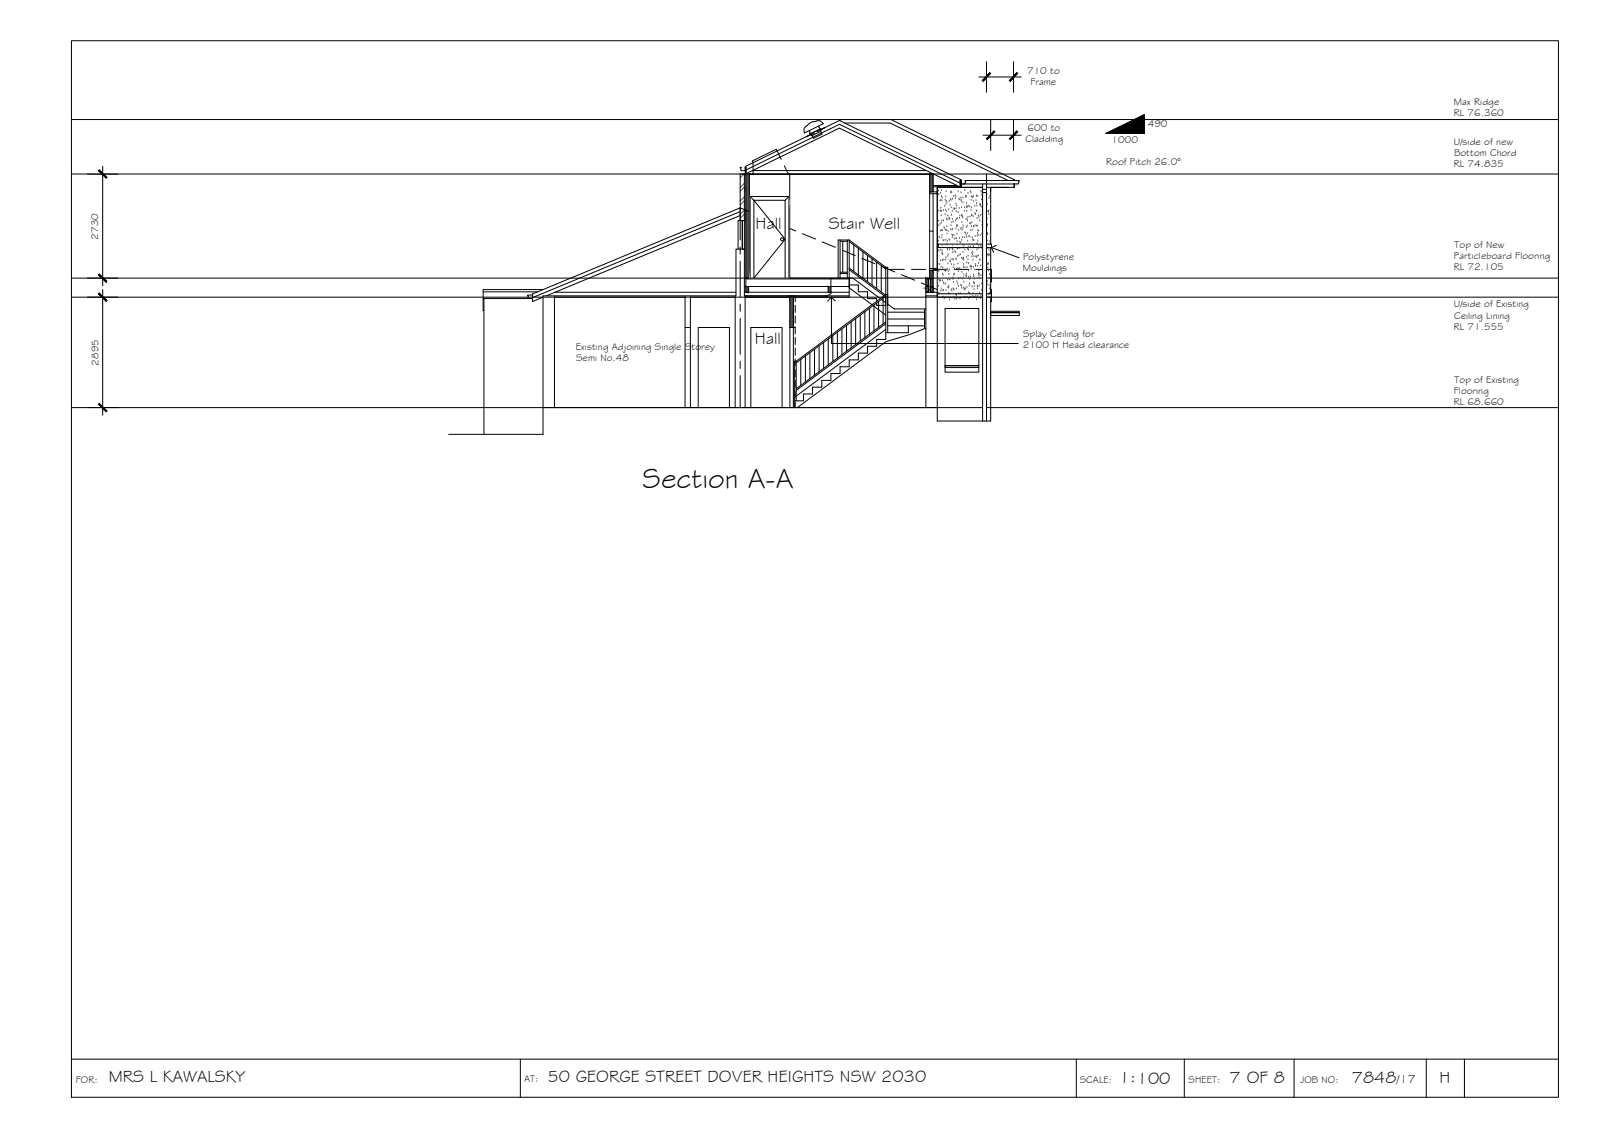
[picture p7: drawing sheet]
<svg xmlns="http://www.w3.org/2000/svg" width="420mm" height="297mm" viewBox="0 0 420 297" stroke-linecap="round" stroke-linejoin="round" font-family="sans-serif">
<!-- layer: HATCH -->
<g fill="#545454" stroke="#545454" stroke-width=".26">
<path d="M243.8 45.6h.9z"/>
<path d="M243.8 45.6l.9 4.7v-4.7zM243.8 45.6l.9 4.7h-.9z"/>
<path d="M242.8 73.1l.7 2.3v-2.3zM242.8 73.1l.7 2.3h-.7zM242.8 75.4l.7 .3v-.3zM242.8 75.4l.7 .3h-.7z"/>
<path d="M244 73.1l.7 2.8v-2.8zM244 73.1l.7 2.8h-.7z"/>
<path d="M242.8 75.7l.7 .2v-.2zM242.8 75.7l.7 .2h-.7z"/>
<path d="M244 75.9h.7zM244 75.9h.7zM244 75.9l.7 .3v-.3zM244 75.9l.7 .3h-.7z"/>
<path d="M244 76.2l.7 .4v-.4zM244 76.2l.7 .4h-.7z"/>
<path d="M242.8 75.9l.7 .7v-.7zM242.8 75.9l.7 .7h-.7z"/>
<path d="M195.6 45.6l.9 3.6v-3.6zM195.6 45.6l.9 3.6h-.9z"/>
<path d="M195.6 49.2l.9 5.9v-5.9zM195.6 49.2l.9 5.9h-.9zM195.6 55.1l.9 .4v-.4zM195.6 55.1l.9 .4h-.9z"/>
<path d="M195.6 55.5l.9 17.4v-17.4zM195.6 55.5l.9 17.4h-.9z"/>
<path d="M207.2 77.6l.9 .3v-.3zM207.2 77.6l.9 .3h-.9z"/>
<path d="M207.2 77.9l.9 8v-8zM207.2 77.9l.9 8h-.9z"/>
<path d="M243.8 70.9l.9 .5v-.5zM243.8 70.9l.9 .5h-.9z"/>
<path d="M243.8 71.4l.9 1.5v-1.5zM243.8 71.4l.9 1.5h-.9z"/>
<path d="M217.2 75.1l.7 1.5v-1.5zM217.2 75.1l.7 1.5h-.7z"/>
<path d="M195.6 75.1l.7 1.5v-1.5zM195.6 75.1l.7 1.5h-.7z"/>
<path d="M251.8 47.3l.2 1.8v-1.8zM251.8 47.3l.2 1.8h-.2z"/>
<path d="M195.5 43.9l.1 1.7v-1.7zM195.5 43.9l.1 1.7h-.1z"/>
</g>
<!-- layer: BORDER -->
<path d="M18.7 10.7h390v277h-390zM18.7 277.7h390M136.5 277.7v10M282.3 277.7v10M310.6 277.7v10M339.4 277.7v10M374.1 277.7v10M384.1 277.7v10" fill="none" stroke="#000" stroke-width=".26"/>
<!-- layer: HATCH -->
<g fill="none" stroke="#545454" stroke-width=".26">
<path d="M195.1 45.6l-1 1M195.2 49.1l-1.1 1.1M195.2 48.1l-1.1 1.1M195.2 51.6l-1.1 1.1M195.2 55.2l-1.1 1.1M195.2 52.6l-1.1 1.1M195.2 56.1l-1.1 1.1M195.6 45.6h.9M246 50.9h.1M246.1 55.3h.1M246.1 50.1h.1M246.2 57.9h.1"/>
<path d="M246.2 51.1h.1M246.2 59.2h.1M246.5 52.7h.1M246.6 58.8h.1M246.6 50.7h.1M246.6 55.4h.1M246.7 52.6h.1M246.8 54.6h.1M246.8 55.3h.1M246.8 56.5h.1M246.9 58.5h.1M246.9 51.5h.1"/>
<path d="M247 50h.1M247 55.5h.1M247 57.8h.1M247.1 52.6h.1M247.1 51.9h.1M247.4 57.9h.1M247.5 55.2h.1M247.6 59.7h.1M247.8 54.1h.1M247.8 59.9h.1M247.9 56.3h.1M247.9 52.5h.1"/>
<path d="M248 55.1h.1M248.1 51.6h.1M248.1 53.5h.1M248.1 52.8h.1M248.1 50.3h.1M248.2 55.5h.1M248.2 57.4h.1M248.3 53h.1M248.3 59.4h.1M248.4 57.7h.1M248.6 56.6h.1M248.8 55h.1"/>
<path d="M248.9 57.2h.1M248.9 57.6h.1M248.9 52.8h.1M249.1 57.4h.1M249.2 53.8h.1M249.3 52.3h.1M249.4 50.6h.1M249.4 59.2h.1M249.4 50.3h.1M249.4 52.5h.1M249.5 54.5h.1M249.6 56.4h.1"/>
<path d="M249.6 50.5h.1M249.6 58.4h.1M249.8 57.5h.1M249.8 55.4h.1M249.8 52.2h.1M250 58.2h.1M250.1 51.5h.1M250.2 54.7h.1M250.2 54.8h.1M250.4 54.9h.1M250.5 51.3h.1M250.6 57.9h.1"/>
<path d="M250.6 52.1h.1M250.7 51.6h.1M250.7 53.5h.1M250.7 54.7h.1M250.8 55.5h.1M250.9 57.5h.1M250.9 59.4h.1M250.9 54.1h.1M251 59.1h.1M251.1 57.3h.1M251.1 59.3h.1M251.3 55.7h.1"/>
<path d="M251.3 50.3h.1M251.5 52.2h.1M251.6 54.6h.1M251.7 57.2h.1M251.7 52.4h.1M251.7 56.6h.1M252 51.9h.1M252 50.5h.1M252.1 59.8h.1M252.1 52.5h.1M252.1 52.8h.1M252.2 54.5h.1"/>
<path d="M252.2 56.4h.1M252.3 56.6h.1M252.3 58.3h.1M252.5 56.8h.1M252.5 57.1h.1M252.5 51.9h.1M252.6 59.2h.1M252.6 53.2h.1M252.6 59.7h.1M252.9 54.4h.1M252.9 55.4h.1M253 49.9h.1"/>
<path d="M253.3 51.5h.1M253.4 57.6h.1M253.4 51.7h.1M253.4 51.5h.1M253.4 59.6h.1M253.5 53.4h.1M253.5 54.4h.1M253.5 55.4h.1M253.6 54.1h.1M253.6 57.4h.1M253.7 59.3h.1M253.8 57.9h.1"/>
<path d="M253.8 54.3h.1M253.9 57h.1M253.9 50.7h.1M254.1 54.1h.1M254.3 54.3h.1M254.4 58.5h.1M254.4 56.9h.1M254.5 50.3h.1M254.6 58.7h.1M254.6 50.5h.1M254.7 55.1h.1M254.7 52.5h.1"/>
<path d="M254.7 51.6h.1M254.8 54.5h.1M254.8 59.5h.1M254.8 56.4h.1M254.9 58.4h.1M254.9 51.6h.1M254.9 56.6h.1M255.1 51.8h.1M255.2 56.8h.1M255.3 51.5h.1M255.3 52.8h.1M255.3 59.4h.1"/>
<path d="M255.4 59.5h.1M255.7 54.1h.1M255.7 56h.1M255.7 59.2h.1M255.8 56.2h.1M256 52.6h.1M256.1 51.4h.1M256.1 55.4h.1M256.1 53.4h.1M256.2 59.3h.1M256.2 55.4h.1M256.2 54h.1"/>
<path d="M256.3 57.3h.1M256.3 59.3h.1M256.4 51.5h.1M256.6 56.6h.1M256.7 57h.1M256.9 57.9h.1M257 53.6h.1M257 53.9h.1M257.1 56.5h.1M257.2 53.7h.1M257.2 54.1h.1M257.3 50.1h.1"/>
<path d="M257.4 50.4h.1M257.4 52.4h.1M257.5 51.2h.1M257.5 54.3h.1M257.6 56.3h.1M257.6 59.1h.1M257.6 58.3h.1M257.6 50.3h.1M258.7 53.4h.1M258.8 55.4h.1M258.8 51h.1M258.8 58.9h.1"/>
<path d="M258.9 57.3h.1M258.9 59.2h.1M258.9 59.3h.1M258.9 58.9h.1M258.9 53.7h.1M259.1 55.5h.1M259.3 55.6h.1M259.3 55.3h.1M259.3 56.2h.1M259.4 52h.1M259.6 51.5h.1M259.8 53.5h.1"/>
<path d="M245.8 73.8h.1M245.9 65.3h.1M245.9 63h.1M245.9 67.3h.1M245.9 69.3h.1M246 69.2h.1M246 73.2h.1M246 65.7h.1M246 71.2h.1M246.1 73.1h.1M246.2 75.1h.1M246.2 63.2h.1"/>
<path d="M246.2 77.1h.1M246.2 71.1h.1M246.3 62.2h.1M246.3 77h.1M246.3 65.8h.1M246.4 73.7h.1M246.4 69.4h.1M246.5 62.4h.1M246.5 73.5h.1M246.6 60.5h.1M246.7 68.4h.1M246.7 73.7h.1"/>
<path d="M246.7 65.6h.1M246.8 76.3h.1M246.8 70.1h.1M246.9 75.7h.1M247 60.4h.1M247 62.4h.1M247 66.6h.1M247.1 61.7h.1M247.1 64.4h.1M247.1 65.7h.1M247.1 66.3h.1M247.1 60.5h.1"/>
<path d="M247.2 71.9h.1M247.2 73.6h.1M247.2 68.3h.1M247.2 66.8h.1M247.3 70.2h.1M247.3 77.9h.1M247.3 76.2h.1M247.3 72.2h.1M247.3 63.2h.1M247.4 74.2h.1M247.5 76.1h.1M247.5 78.1h.1"/>
<path d="M247.6 63h.1M247.6 68.1h.1M247.6 74.5h.1M247.6 70.9h.1M247.7 78.3h.1M247.8 71h.1M247.9 64.3h.1M248 60.4h.1M248 74.5h.1M248 71.2h.1M248 68.2h.1M248.1 63h.1"/>
<path d="M248.1 67.6h.1M248.1 76.1h.1M248.2 70.9h.1M248.2 60.5h.1M248.4 64.1h.1M248.4 61.4h.1M248.4 70.6h.1M248.4 63.3h.1M248.5 65.5h.1M248.5 65.3h.1M248.5 64.3h.1M248.6 67.2h.1"/>
<path d="M248.6 73.4h.1M248.6 75.4h.1M248.6 69.2h.1M248.7 60.7h.1M248.7 71.2h.1M248.7 66.8h.1M248.8 73.1h.1M248.8 75.6h.1M248.8 77h.1M248.8 75h.1M248.9 72h.1M248.9 77h.1"/>
<path d="M248.9 62.9h.1M249 70.8h.1M249 65.5h.1M249.1 78.6h.1M249.1 63h.1M249.1 73.4h.1M249.1 68.5h.1M249.2 73.2h.1M249.3 68.7h.1M249.4 60.2h.1M249.4 68.1h.1M249.4 65.1h.1"/>
<path d="M249.5 75.9h.1M249.5 69.4h.1M249.6 76.4h.1M249.7 61.6h.1M249.7 60.4h.1M249.8 62.3h.1M249.8 64.3h.1M249.8 65.4h.1M249.8 61.8h.1M249.9 66.2h.1M249.9 60.1h.1M249.9 65.5h.1"/>
<path d="M249.9 72.9h.1M249.9 73.3h.1M249.9 68.2h.1M249.9 68h.1M250 70.1h.1M250 75.7h.1M250 75.9h.1M250.1 72.1h.1M250.1 73.1h.1M250.1 74.1h.1M250.2 76h.1M250.2 69.5h.1"/>
<path d="M250.2 61.7h.1M250.3 78h.1M250.3 62.7h.1M250.3 71.9h.1M250.4 70.6h.1M250.4 78.4h.1M250.4 66h.1M250.6 66.2h.1M250.7 77.3h.1M250.7 60h.1M250.7 68.1h.1M250.7 62.6h.1"/>
<path d="M250.8 67.9h.1M250.8 62.6h.1M250.8 78.3h.1M250.9 75.7h.1M250.9 77.5h.1M250.9 70.5h.1M251 78.4h.1M251 73.9h.1M251 61.4h.1M251 63.3h.1M251 64.3h.1M251.1 65.3h.1"/>
<path d="M251.2 67.2h.1M251.2 74.5h.1M251.2 65.2h.1M251.2 70.4h.1M251.2 69.2h.1M251.3 71.2h.1M251.3 73.1h.1M251.4 73.1h.1M251.4 70.6h.1M251.4 75.1h.1M251.4 60.5h.1M251.5 77h.1"/>
<path d="M251.5 67h.1M251.5 70.6h.1M251.6 62.5h.1M251.7 70.4h.1M251.7 65.1h.1M251.7 63.5h.1M251.7 78.3h.1M251.8 78.3h.1M251.8 73h.1M251.9 66.8h.1M251.9 63.7h.1M252 77h.1"/>
<path d="M252 74.8h.1M252 60.1h.1M252.2 67.7h.1M252.2 75h.1M252.2 75.6h.1M252.2 63h.1M252.3 71.4h.1M252.4 60.3h.1M252.4 73.2h.1M252.4 62.3h.1M252.5 64.2h.1M252.5 67.9h.1"/>
<path d="M252.5 66.2h.1M252.6 65h.1M252.6 68.1h.1M252.7 72.9h.1M252.7 70.1h.1M252.7 67.6h.1M252.7 69.4h.1M252.7 68.1h.1M252.7 72.1h.1M252.8 75.5h.1M252.8 74h.1M252.8 64.5h.1"/>
<path d="M252.9 76h.1M252.9 77.9h.1M253 62.3h.1M253.1 65.5h.1M253.1 61h.1M253.1 75.8h.1M253.1 70.2h.1M253.2 78.1h.1M253.2 75.7h.1M253.2 61.2h.1M253.3 72.3h.1M253.4 61.7h.1"/>
<path d="M253.5 72.5h.1M253.5 71.9h.1M253.5 67.5h.1M253.5 62.2h.1M253.6 75.4h.1M253.6 68.9h.1M253.6 70.1h.1M253.7 78h.1M253.7 61.3h.1M253.8 63.2h.1M253.8 65.4h.1M253.9 65.2h.1"/>
<path d="M253.9 68.1h.1M253.9 67.1h.1M254 64.8h.1M254 69.1h.1M254 78.3h.1M254 65.6h.1M254 72.7h.1M254 71h.1M254 76.7h.1M254.1 73h.1M254.1 62h.1M254.2 75h.1"/>
<path d="M254.2 64.3h.1M254.2 76.9h.1M254.3 74.4h.1M254.4 62.1h.1M254.4 73.3h.1M254.5 70h.1M254.5 64.8h.1M254.5 77.9h.1M254.6 72.6h.1M254.6 60.4h.1M254.6 69.8h.1M254.7 70.6h.1"/>
<path d="M254.8 70h.1M254.9 67.3h.1M254.9 66.4h.1M255 60.3h.1M255 75.2h.1M255 62.3h.1M255 66.8h.1M255.1 64.3h.1M255.1 62.9h.1M255.1 77.7h.1M255.2 66.2h.1M255.2 77h.1"/>
<path d="M255.2 68.2h.1M255.3 70.1h.1M255.3 63.1h.1M255.3 64.7h.1M255.3 72.1h.1M255.4 74.2h.1M255.4 72.5h.1M255.4 74h.1M255.4 63h.1M255.4 67.3h.1M255.5 76h.1M255.5 75.2h.1"/>
<path d="M255.5 77.9h.1M255.5 73.2h.1M255.6 74.4h.1M255.7 70.8h.1M255.8 62h.1M255.8 69.8h.1M255.8 69.4h.1M255.9 77.7h.1M255.9 67.3h.1M256.1 67.5h.1M256.1 78.6h.1M256.2 63.9h.1"/>
<path d="M256.2 65.5h.1M256.3 67.2h.1M256.3 61.9h.1M256.3 75h.1M256.3 75.7h.1M256.4 69.8h.1M256.4 61.2h.1M256.4 63.2h.1M256.4 77.7h.1M256.4 60.4h.1M256.4 75.2h.1M256.5 65.1h.1"/>
<path d="M256.5 61.7h.1M256.6 67.1h.1M256.6 60.6h.1M256.7 69.1h.1M256.7 71.9h.1M256.7 71.7h.1M256.7 64.5h.1M256.7 71h.1M256.8 72.3h.1M256.8 73h.1M256.8 74.9h.1M256.9 71.9h.1"/>
<path d="M256.9 76.9h.1M257 68.3h.1M257 68.1h.1M257.1 61.8h.1M257.2 78.3h.1M257.2 69.7h.1M257.2 64.4h.1M257.2 64.8h.1M257.3 77.5h.1M257.3 72.3h.1M257.4 64.3h.1M257.4 65h.1"/>
<path d="M257.5 76.1h.1M257.5 74.4h.1M257.5 61.4h.1M257.6 67h.1M257.6 76.3h.1M257.7 60.2h.1M257.7 74.9h.1M258.8 73.6h.1M258.9 73.8h.1M259 61.2h.1M259 66.8h.1M259 61.5h.1"/>
<path d="M259 69.3h.1M259 63.2h.1M259.1 74.7h.1M259.1 70.2h.1M259.1 69.4h.1M259.1 65.2h.1M259.2 67.1h.1M259.2 77.3h.1M259.2 69.1h.1M259.3 71h.1M259.3 66.8h.1M259.4 73h.1"/>
<path d="M259.4 65.5h.1M259.4 74.9h.1M259.4 64.1h.1M259.5 76.9h.1M259.5 66.9h.1M259.5 72h.1M259.5 75.7h.1M259.5 78h.1M259.6 63.3h.1M259.7 61.7h.1M259.7 78.2h.1M260 64h.1"/>
</g>
<!-- layer: CEILING-FLOOR LINES -->
<path d="M18.7 31.3h390M18.7 45.6h390M18.7 77.9h390M18.7 72.9h390M18.7 106.9h390" fill="none" stroke="#000" stroke-width=".26"/>
<!-- layer: DIMENSION -->
<path d="M258.7 16.2v8M265.8 16.2v8M256.7 20.2h11.1M257.8 35.4h10M259.8 31.4v8M265.8 31.4v8M22.9 45.6h8M26.9 43.6v31.3M22.9 77.9h8M22.9 72.9h8M26.9 75.9v33M22.9 106.9h8" fill="none" stroke="#000" stroke-width=".26"/>
<!-- layer: 0 -->
<g fill="#000" stroke="#000" stroke-width=".26">
<path d="M259.6 19.1l-1.8 2.2 2-2zM259.6 19.1l-1.8 2.2-.2-.2z"/>
<path d="M260.7 34.3l-1.8 2.3 2-2zM260.7 34.3l-1.8 2.3-.2-.2z"/>
<path d="M266.7 34.3l-2 2.1 .2 .2zM266.7 34.3l.2 .3-2 2z"/>
<path d="M266.7 19.1l-2 2 .2 .2zM266.7 19.1l.2 .2-2 2z"/>
<path d="M25.8 44.7l2 2 .2-.2zM26 44.5l2 2-2.2-1.8z"/>
<path d="M26 71.8l-.2 .2 2.2 1.8zM25.8 72l2.2 1.8-.2 .2z"/>
<path d="M25.8 77l2 2 .2-.2zM26 76.8l2 2-2.2-1.8z"/>
<path d="M26 105.8l-.2 .2 2.2 1.8zM25.8 106l2.2 1.8-.2 .2z"/>
</g>
<!-- layer: EXISTING -->
<g fill="none" stroke="#000" stroke-width=".26">
<path d="M194.1 55.5l-54.4 22.5M194.1 56.5l-50.8 21.1M198.3 56.2l-4.2-1.7-54.4 22.6v2v-2M200.1 57l3.4 1.4M205.2 59.1l3.5 1.5M126.7 76.5h14.3M126.7 78.3h13M126.9 78.3v35.6M138.5 78l.2 .2M139.7 77.4h-1.3l.1 .7M142.4 77.9l-2.7 1.2v-.8h-1M142.4 75.9h-15.7v5.5h.2"/>
<path d="M145.4 77.6v29.3M145.4 77.9h34.3M145.5 76.6h47.5M179.7 77.6v29.3M181.1 77.9h11.7M181.1 77.6v29.3M192.8 77.6v29.3M193.6 65.3v-7.5h1.1v7.5M195.2 76.6h27.5M195.4 77.6v29.3M195.4 77.9h11.8M208.6 77.9h14.1"/>
<path d="M208.6 77.6v1.5M210.4 61.3l3.5 1.4M215.6 63.4l3.5 1.4M220.8 65.6l3.5 1.4M222.7 77.6h-27.5v-12.3h-2.2v12.3h-50.6v36.3M226 67.7l3.5 1.4M231.2 69.9l3.5 1.4M233.1 70.6h4.1M236.4 72l3.5 1.5M239 70.6h3.8M241.6 74.2l4.2 1.7M242.8 76.6h3v33.8h14v-32.5"/>
<path d="M244.7 70.6h3.7M245.8 77.6h-3v29.3M250.3 70.6h3.7M255.9 70.6h4.1v3.3M260 75.8v3.4M179.7 85.9h1.4M207.2 85.9h1.4M208.6 80v1.9M208.6 82.8v1.9M208.6 85.7v1.8M208.6 88.5v1.8M208.6 91.3v1.8"/>
<path d="M208.6 94.1v1.9M208.6 96.9v1.9M208.6 99.7v1.9M247.9 80.9h8.8v15h-8.8zM247.9 96.3h.1M247.9 95.9h8.8v1.7h-8.8zM247.9 96.4h8.8M142.4 106.9h103.4M183.1 106.9v-21h8.2v21M196.9 106.9v-21h8.2v21M208.6 102.5v1.9M208.6 105.3v1.6"/>
</g>
<!-- layer: STAIRS -->
<g fill="none" stroke="#000" stroke-width=".26">
<path d="M220.3 71.7h1.9M220.3 71.4h1.9M220.3 62.9v10M220.3 63.3h1.9M221 63.3v8.1M222.2 62.9h-2.4v10M222.7 62.9h-.5v10M222.7 74.7h2.4v1.8h2.4v1.8h2.4v.7M222.7 62.9v12.6l6 4.4M222.7 72.9h1l7.2 5.4M222.7 70.7l9.2 6.8M222.7 70.3l9.5 7"/>
<path d="M222.7 62.9l9.6 7.2M222.7 63.3l9.6 7.2M223.9 64.3v6.9M225.1 65.1v7M226.3 66v6.9M227.5 66.9v6.9M228.7 67.8v7M229.2 80v6.7M229.9 79.4v.7h2.4M229.9 68.7v6.9M230.4 79.1v6.7M231.1 69.6v6.9"/>
<path d="M231.2 78.5l1.1 .9M231.6 78.2v6.8M232.2 77.8l.1 .1M232.3 70.1v18.9h-2.4v1.8h-2.4v1.8h-2.4v1.8h-2.4v1.8h-2.4v1.7h-2.4v1.8h-2.4v1.8h-2.4v1.8h-2.4v1.8h-2.4M232.3 70.1h.5v17.1M232.3 77.7l-23.5 17.4M232.8 79.7l1.7 1.3h8.3M232.8 77.2h-.5l-23.5 17.5M208.8 94.7h-.5v12.2M208.8 94.7v10.4M210 94.2v6.8M211.2 93.4v6.7"/>
<path d="M212.4 92.5v6.7M213.6 91.6v6.8M214.8 90.7v6.7M216 89.8v6.8M217.2 88.9v6.8M218.4 88v6.8M219.6 87.1v6.8M220.8 86.2v6.8M222 85.3v6.8M223.2 84.4v6.8M224.4 83.5v6.8M225.6 82.6v6.8"/>
<path d="M226.8 81.7v6.8M228 80.8v6.8M229 80.1l3.3 2.5M232.3 86.4l-23.5 17.5M232.3 84.9l-23.5 17.5M232.3 84.4l-23.5 17.5M232.8 85.4h9.7M232.8 83.6h9.7M232.8 81.8h9.7M238.2 85.4v1.8h-5.9M242.5 81v5.2M242.8 86l-4.6 1.8-5.9 1.8-23.2 17.3"/>
</g>
<!-- layer: BOUNDARY -->
<path d="M194.1 54.5v8.4M194.1 64.7v1.9M194.1 68.5v9.4M194.1 79.7v1.9M194.1 83.5v9.4M194.1 94.8v1.8M194.1 98.5v8.4" fill="none" stroke="#000" stroke-width=".26"/>
<!-- layer: GRDLEV -->
<path d="M117.7 113.9h24.7" fill="none" stroke="#000" stroke-width=".26"/>
<!-- layer: INSULCLAD -->
<path d="M245.8 49v28.9M245.8 64h.2v.9h-.2" fill="none" stroke="#000" stroke-width=".26"/>
<!-- layer: NEWWORK -->
<g fill="none" stroke="#000" stroke-width=".26">
<path d="M203.8 39.6l1.1 2.2M212.2 34.2l.2 .4M213.6 34.9l-1 .5 .4 .2M214.7 33.1l.6 .9M215.2 34.5l.4 .7-2.3 1.1-.3-.7M215.2 34.5l-2.2 1.1M215.2 33.8l-2.7 1.3M215.3 34l.1 .1M215.3 34l1.1-.6-1.1 .6-.1-.2-2.7 1.3v.2l-1 .5 1-.5-.1-.7M215.4 34.1l-1 .4M215.4 34.1l-.2 .4M215.7 32.3a1.35 1.35 0 0 0-2-.4 2.57 2.57 0 0 0-2.1 1.1 1.42 1.42 0 0 0-.6 1.9l4.9-2.5-.1-.1"/>
<path d="M220.2 31.6l31.8 15.5M221.5 32.3h12l30.9 15M194.4 43.9h-.3l.3 .8h1.1v-.8h.1v1.7h-.1v-2l25.2-12.3h13l32.3 15.8M195.2 45.6v19.7h-.5v-7.5M195.6 44.6l24.6-12 31.6 15.4M195.6 45.6l24.6-12 31.6 15.4h-6M195.6 43.9v32.7h.7v-1.5M196.5 45.6v27.3M196.5 45.7h47.3M196.7 51.5l1 1M197.4 44.7h45.6M197.5 42.6v3.1"/>
<path d="M205.7 43.5l1.1 2.2M206.9 51.5l-1 1M207.1 45.6v27.3M243.8 45.6v4.7M244.7 50.3v-4.7h-50.6v12.2h1.1M244.7 49h7M244.7 48.6h6.3M252 49v-1.9v2h14v-.9v.9h-.2M252 47.3v1.8h-.2v-1.8h.2v.9h1M252 48.2h15M253.1 47.4h.3l-.4 .8M253.2 47.3h12.8"/>
<path d="M257.9 50.2v-1.1h-12.1v1.9M259.8 49.1v14.9M264.6 49.1h-4.8v1.1M266 47.3l1.3 .1-.1 .6M266 47.3v-.2v.2M267.2 48l-.2 .2M195.6 72.9h27.1v5M195.6 73.1h27.1M195.6 75.1h27.1M196.7 72.9v-21.4h10.2v21.4h-9.2M207.2 77.6v29.3M208.1 77.6v29.3"/>
<path d="M217.1 77.6h-21.7v.3h11.8M217.2 75.1v1.5M217.9 72.9v4l-1.3 1h-8.5M242.8 73.1h1.9M242.8 75.1h1.9M243.5 73.1v3.5h-.7M243.8 70.9v2M244.7 70.9v5.7h-.7v-3.5M244.7 72.9h-1.9v5M245.8 77h14.2v.9h-14.2M246 64h14v.9h-14zM259.8 64.9v12.1"/>
<path d="M259.8 81.6h7.5v1.1h-7.5zM259.8 82h7.5"/>
</g>
<!-- layer: 0.13 -->
<path d="M258.7 45.6v4.3M258.7 51.8v3.7M258.7 57.4v3.7M258.7 63v3.8M258.7 68.6v4.3" fill="none" stroke="#000" stroke-width=".26"/>
<!-- layer: WINDOWS -->
<path d="M203.8 39.6l-.2-.5-6.3 3.1 .2 .4" fill="none" stroke="#000" stroke-width=".26"/>
<!-- layer: MASK -->
<g fill="#fff" stroke="#fff" stroke-width=".26">
<path d="M214 31.8l.3-.1z"/>
<path d="M212.5 34.9l2.5-1.3z"/>
<path d="M212.4 35l2.7-1.3z"/>
<path d="M212.2 32.3l1-.4-1.1 .7zM212.1 32.6l1.4-.7h-.3z"/>
<path d="M212.1 32.6l1.4-.7-1.6 .9zM211.9 32.8l1.8-.9z"/>
<path d="M211.6 33l2.1-1.1zM211.6 33l2.4-1.2z"/>
<path d="M211.6 33l2.4-1.2zM211.7 32.9l2.3-1.1z"/>
<path d="M211.4 33.1l.2-.1zM211.4 33.1l.3-.2z"/>
<path d="M211.7 32.9l2.3-1.1zM211.7 32.9l2.3-1.1z"/>
<path d="M214 31.8l.3-.1zM214 31.8l.3-.1z"/>
<path d="M211.4 33.1l.3-.2zM211.4 33.1l.4-.2z"/>
<path d="M211.7 32.9l2.3-1.1zM211.8 32.9l2.2-1.1z"/>
<path d="M213.9 31.9l.4-.2zM213.9 31.9l.4-.2z"/>
<path d="M211.3 33.2l.5-.3zM211.3 33.2l.6-.3z"/>
<path d="M211.8 32.9l2.1-1zM211.9 32.9l2-1z"/>
<path d="M213.8 32l.5-.3zM213.8 32l.7-.4z"/>
<path d="M211.3 33.2l.6-.3zM211.3 33.2l.6-.3z"/>
<path d="M211.2 33.2l.7-.3zM211.2 33.2l.7-.3z"/>
<path d="M211.9 32.9l1.9-.9zM211.9 32.9l1.9-.9z"/>
<path d="M213.8 32l.7-.4zM213.8 32l.7-.4z"/>
<path d="M211.2 33.2l.7-.3-.8 .5zM211.1 33.4l1-.5z"/>
<path d="M211.9 32.9l1.9-.9zM212.1 32.9l1.7-.9z"/>
<path d="M213.8 32l.7-.4-.8 .5zM213.7 32.1l.9-.5z"/>
<path d="M213.7 32.1l.9-.5zM213.7 32.1l1-.5z"/>
<path d="M211.1 33.4l1-.5zM211.1 33.4l1-.5z"/>
<path d="M212.1 32.9l1.6-.8zM212.1 32.9l1.6-.8z"/>
<path d="M213.7 32.1l1-.5zM213.7 32.1l1-.5z"/>
<path d="M211.1 33.4l1-.5-1.1 .6zM211 33.5l1.2-.6z"/>
<path d="M212.1 32.9l1.6-.8zM212.2 32.9l1.5-.8z"/>
<path d="M213.7 32.1l1-.5zM213.6 32.2l1.2-.5z"/>
<path d="M213.6 32.2l1.2-.5zM213.6 32.3l1.3-.6z"/>
<path d="M211 33.5l1.2-.6zM211 33.6l1.3-.7z"/>
<path d="M212.2 32.9l1.4-.7zM212.3 32.9l1.3-.7z"/>
<path d="M213.6 32.3l1.3-.6zM213.6 32.3l1.3-.6z"/>
<path d="M211 33.6l1.3-.7zM211 33.7l1.4-.7z"/>
<path d="M212.3 32.9l1.3-.6zM212.4 33l1.2-.7z"/>
<path d="M213.6 32.3l1.3-.6zM213.6 32.4l1.4-.7z"/>
<path d="M211 33.7l1.4-.7-1.5 .8zM210.9 33.8l1.6-.8z"/>
<path d="M212.4 33l1.2-.6zM212.5 33l1.1-.6z"/>
<path d="M213.6 32.4l1.4-.7zM213.5 32.5l1.6-.8z"/>
<path d="M210.9 33.8l1.6-.8zM210.9 33.8l1.6-.8z"/>
<path d="M210.9 33.8l1.6-.8zM210.9 33.8l1.6-.8z"/>
<path d="M212.5 33l1-.5zM212.5 33l1-.5z"/>
<path d="M213.5 32.5l1.6-.8zM213.5 32.5l1.7-.8z"/>
<path d="M210.9 33.8l1.6-.8-1.6 1zM210.9 34l1.7-.9-.1-.1z"/>
<path d="M212.5 33l1-.5-.9 .6zM212.6 33.1l.9-.6z"/>
<path d="M213.5 32.5l1.7-.8-1.7 1zM213.5 32.7l1.8-.9-.1-.1z"/>
<path d="M210.9 34l4.4-2.2zM210.9 34l4.4-2.2zM210.9 34l4.4-2.2zM210.9 34l4.4-2.2z"/>
<path d="M210.9 34l4.4-2.2-4.4 2.4zM210.9 34.2l4.6-2.2-.2-.2zM210.9 34.2l4.6-2.2zM210.9 34.2l4.6-2.2z"/>
<path d="M210.9 34.2l4.6-2.2-4.6 2.5zM210.9 34.5l4.7-2.4-.1-.1zM210.9 34.5l4.7-2.4zM210.9 34.5l4.7-2.4z"/>
<path d="M210.9 34.5l4.7-2.4-4.6 2.6zM211 34.7l4.8-2.4-.2-.2z"/>
<path d="M211 34.7l4.8-2.4zM210.9 34.7l5-2.4z"/>
<path d="M210.9 34.7l5-2.4zM211 34.9l4.9-2.6z"/>
<path d="M212.2 34.2l2.5-1.1-2.3 1.5zM212.4 34.6l2.4-1.2-.1-.3z"/>
<path d="M212.4 34.6l2.4-1.2zM212.4 34.6l2.4-1.2z"/>
<path d="M212.4 34.6l2.4-1.1zM212.4 34.7l2.5-1.2z"/>
<path d="M212.4 34.7l2.5-1.2zM212.5 34.7l2.4-1.2z"/>
<path d="M212.5 34.7l2.4-1.2zM212.5 34.7l2.4-1.2z"/>
<path d="M212.5 34.7l2.4-1.2zM212.5 34.8l2.5-1.2z"/>
<path d="M212.5 34.8l2.5-1.2zM212.5 34.8l2.5-1.2z"/>
<path d="M212.5 34.8l2.5-1.2zM212.5 34.9l2.5-1.3zM212.5 34.9l2.5-1.3z"/>
<path d="M212.5 34.9l2.5-1.3zM212.4 35l2.7-1.3zM212.4 35l2.7-1.3z"/>
<path d="M212.4 35l2.7-1.3zM212.4 35l2.8-1.3z"/>
<path d="M212.4 35l2.8-1.3zM212.5 35.1l2.7-1.4z"/>
<path d="M212.5 35.1l2.7-1.3-2.7 1.5zM212.5 35.3l2.8-1.3-.1-.2z"/>
<path d="M257.7 48.2l1 62.2v-62.2zM257.7 48.2l1 62.2h-1z"/>
<path d="M196.7 51.5h10.2l-10.2 1zM196.7 52.5h10.2v-1z"/>
<path d="M196.7 52.5h1l-1 20.4zM197.7 52.5l-1 20.4h1z"/>
<path d="M205.9 52.5h1l-1 20.4zM206.9 52.5l-1 20.4h1z"/>
<path d="M197.7 52.5h8.2l-8.2 20.4zM205.9 52.5l-8.2 20.4h8.2z"/>
</g>
<!-- layer: WETAREA FIXTURES -->
<path d="M243.8 50.3h2v20.6h-2zM243.8 50.8h2M244.7 50.8v19.6M243.8 70.4h2M243.8 60.6h.9" fill="none" stroke="#000" stroke-width=".26"/>
<!-- layer: SERVICES -->
<path d="M257.7 48.2v62.2h1v-62.2M257.7 49.6h1M257.7 50.5h1" fill="none" stroke="#000" stroke-width=".26"/>
<!-- layer: DOORS -->
<g fill="none" stroke="#000" stroke-width=".26">
<path d="M197.7 52.5l8.2 10.2-8.2 10.2v-20.4h8.2v20.4"/>
<circle cx="205.1" cy="62.7" r=".39"/>
</g>
<!-- layer: 0 -->
<path d="M217.1 78.9l1-1 1 1M218.1 77.9v12.2h48.9M260 64.9l7.3 2.7M261.3 64.3l-1.3 .6 .6 1.3" fill="none" stroke="#000" stroke-width=".26"/>
<!-- layer: TEXT -->
<path d="M290.2 34.9l10-4.9v4.9z" fill="#000" stroke="#000" stroke-width=".26"/>
<path d="M290.2 34.9l10-4.9v4.9z" fill="none" stroke="#000" stroke-width=".26"/>
<text font-size="7.5" x="168.5" y="127.9">Section A-A</text>
<g font-size="4.5">
<text x="198.1" y="59.9">Hall</text>
<text x="217.3" y="60">Stair Well</text>
<text x="198" y="90.1">Hall</text>
<text x="28.5" y="283.8">MRS L KAWALSKY</text>
<text x="143.6" y="283.7">50 GEORGE STREET DOVER HEIGHTS NSW 2030</text>
<text x="293.5" y="284">1:100</text>
<text x="322.4" y="284">7 OF 8</text>
<text x="354.5" y="283.9">7848</text>
<text x="377.5" y="283.8">H</text>
</g>
<text font-size="3.2" x="366.4" y="283.9">/17</text>
<g font-size="2.6">
<text x="269.4" y="19.5">710 to</text>
<text x="270.2" y="22.4">Frame</text>
<text x="381.3" y="27.4">Max Ridge</text>
<text x="269.5" y="34.4">600 to</text>
<text x="301" y="33.3">490</text>
<text x="381.3" y="30.4">RL 76.360</text>
<text x="268.9" y="37.3">Cladding</text>
<text x="291.6" y="37.5">1000</text>
<text x="381.3" y="38">U/side of new</text>
<text x="381.3" y="41">Bottom Chord</text>
<text x="290.1" y="43.3">Roof Pitch 26.0°</text>
<text x="381.3" y="43.9">RL 74.835</text>
<text x="25.8" y="62.8" transform="rotate(-90 25.8 62.8)">2730</text>
<text x="381.5" y="65.1">Top of New</text>
<text x="268.3" y="71.2">Mouldings</text>
<text x="268.3" y="68.2">Polystyrene</text>
<text x="381.3" y="70.9">RL 72.105</text>
<text x="381.3" y="68">Particleboard Flooring</text>
<text x="381.3" y="80.6">U/side of Existing</text>
<text x="381.4" y="83.6">Ceiling Lining</text>
<text x="268.4" y="88.4">Splay Ceiling for</text>
<text x="381.3" y="86.5">RL 71.555</text>
<text x="25.9" y="95.9" transform="rotate(-90 25.9 95.9)">2895</text>
<text x="151" y="91.8">Existing Adjoining Single Storey</text>
<text x="151.1" y="94.7">Semi No.48</text>
<text x="268.2" y="91.3">2100 H Head clearance</text>
<text x="381.5" y="100.3">Top of Existing</text>
<text x="381.3" y="103.2">Flooring</text>
<text x="381.3" y="106.1">RL 68.660</text>
<text x="19.9" y="283.9">FOR:</text>
<text x="137.5" y="283.7">AT:</text>
<text x="283.2" y="284">SCALE:</text>
<text x="311.7" y="284">SHEET:</text>
<text x="341" y="284">JOB NO:</text>
</g>
</svg>
